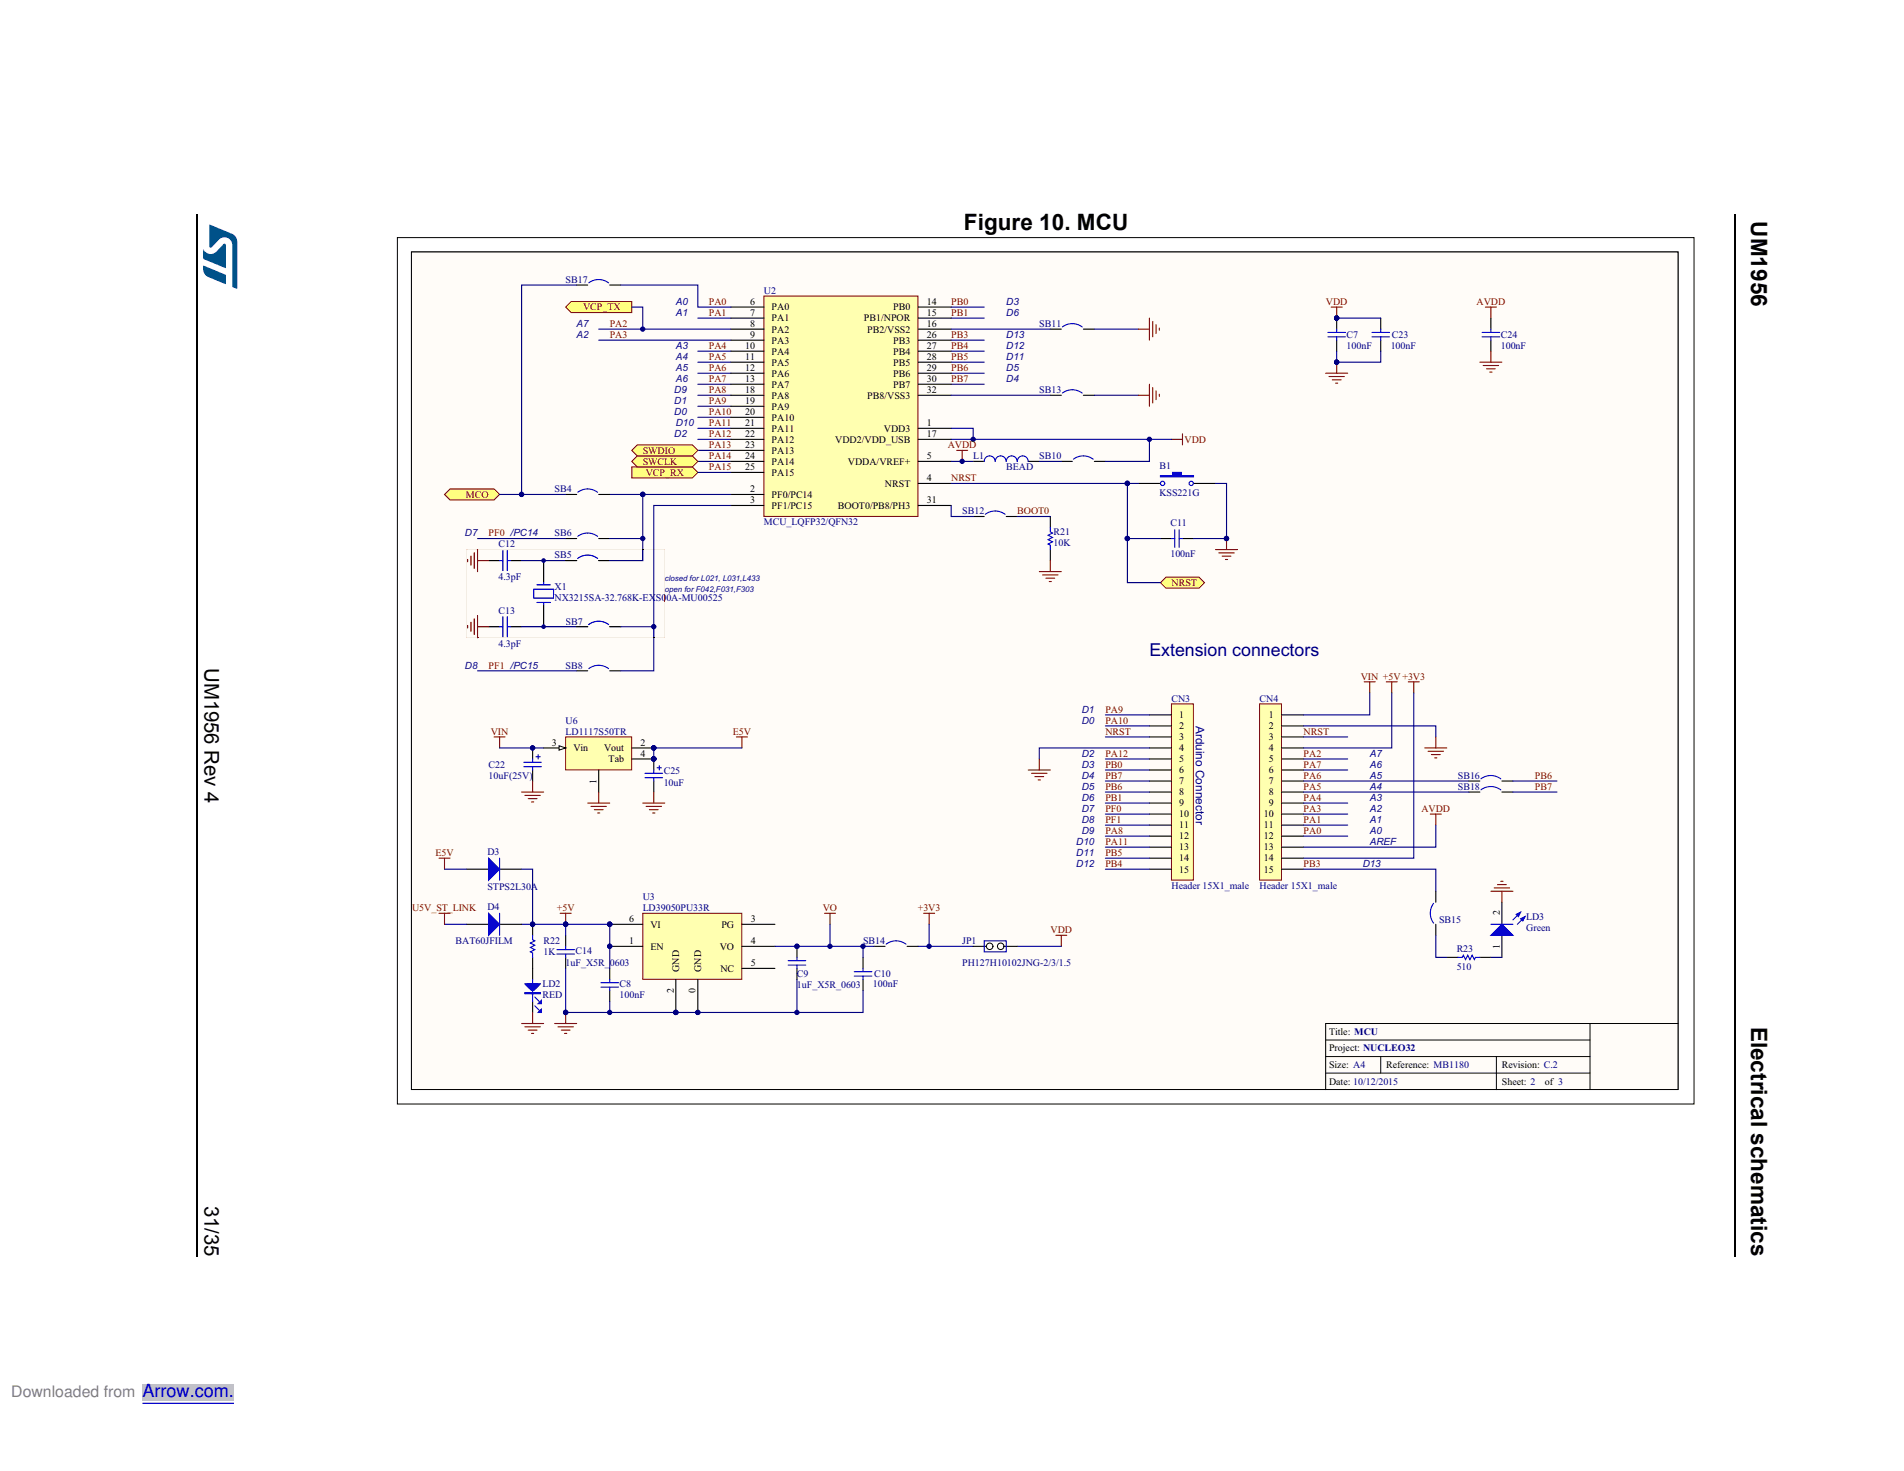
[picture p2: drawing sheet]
<svg xmlns="http://www.w3.org/2000/svg" width="279mm" height="216mm" viewBox="0 0 279 216" stroke-linecap="round" stroke-linejoin="round" font-family="sans-serif">
<path d="M28.8 31.5l.1 .1zM254.6 31.5l.1 .1z" fill="#000"/>
<path d="M28.9 31.6v152.9M254.6 31.6v152.9" fill="none" stroke="#000" stroke-width=".16"/>
<path d="M29.8 33h5v9.4h-5z" fill="#fff"/>
<g fill="#005189">
<path d="M30.7 33l3.4 1.3a1.27 1.27 0 0 1 .7 1.2v6.8l-.1 .1-.6-.3v-6.1a1.15 1.15 0 0 0-.8-1.1 1.15 1.15 0 0 0-1.3 .4l-.9 1h-.3z"/>
<path d="M29.8 39l3.3 1.4 .1 1.2-.1 .1-2.5-1a1.43 1.43 0 0 1-.8-1.7z"/>
<path d="M29.8 36.6a1.35 1.35 0 0 0 1.7 .5l1.3-1.3h.1h.2v3.5l-3.2-1.3-.1-.1z"/>
</g>
<path d="M59.3 35.8h188.3v125.3h-188.3z" fill="#fff"/>
<path d="M60.4 37h185.8v122.9h-185.8z" fill="#fffcf8"/>
<path d="M60.4 37h185.8v122.9h-185.8z" fill="none" stroke="#000" stroke-width=".15"/>
<path d="M60.4 37h185.8v122.9h-185.8z" fill="#fffcf8"/>
<path d="M60.4 37h185.8v122.9h-185.8zM194.5 152.6h38.8M194.5 155.1h38.8M194.5 157.5h38.8M202.6 155.1v2.4M219.6 155.1v4.8M233.3 150.2v9.7M246.3 150.2h-51.8v9.7" fill="none" stroke="#000" stroke-width=".15"/>
<path d="M202.6 46.7v1.6M202.6 49.9v1.6" fill="none" stroke="#000" stroke-width=".16"/>
<path d="M201.3 49.4h2.6M201.3 48.8h2.6M202.6 48.3v.5M202.6 49.4v.5" fill="none" stroke="#00f" stroke-width=".16"/>
<path d="M194.5 54.8h3.3M195 55.3h2.3M195.5 55.7h1.3M196 56.2h.3M196.1 53.2v1.6" fill="none" stroke="#800000" stroke-width=".16"/>
<circle cx="196.1" cy="53.2" r=".32" fill="#000080" stroke="#000080" stroke-width=".15"/>
<path d="M71.6 91.9h1.7l.1 .1-.1 .1h-1.6zM74.9 91.9h1.6l.1 .1-.1 .1h-1.6z" fill="#000"/>
<g fill="#00f">
<path d="M73.3 91.9h.5l.1 .1-.6 .1z"/>
<path d="M74.4 91.9h.5l.1 .1-.6 .1z"/>
<path d="M73.7 90.5h.2v2.9l-.1 .1-.1-.1z"/>
<path d="M74.4 90.5h.1v2.9l-.1 .1v-.1z"/>
</g>
<path d="M71.6 82.2h1.7l.1 .1-.1 .1h-1.6zM74.9 82.2h1.6l.1 .1-.1 .1h-1.6z" fill="#000"/>
<g fill="#00f">
<path d="M73.3 82.2h.5l.1 .1-.6 .1z"/>
<path d="M74.4 82.2h.5l.1 .1-.6 .1z"/>
<path d="M73.7 80.8h.2v2.9l-.1 .1-.1-.1z"/>
<path d="M74.4 80.8h.1v2.9l-.1 .1v-.1z"/>
</g>
<g fill="#800000">
<path d="M70 90.3l.2 .1v3.2l-.1 .1-.1-.1z"/>
<path d="M69.5 90.8l.2 .1v2.2l-.1 .1-.1-.1z"/>
<path d="M69.1 91.3h.1v1.3l-.1 .1-.1-.1z"/>
<path d="M68.6 91.8h.1l-.1 .4z"/>
<path d="M70 91.9h1.7l.1 .1-.1 .1h-1.6z"/>
<path d="M70 80.6l.2 .1v3.2l-.1 .1-.1-.1z"/>
<path d="M69.5 81.1h.2v2.3l-.1 .1-.1-.1z"/>
<path d="M69.1 81.6h.1v1.3l-.1 .1-.1-.1z"/>
<path d="M68.6 82.1h.1l-.1 .4z"/>
<path d="M70 82.2h1.7l.1 .1-.1 .1h-1.6z"/>
</g>
<path d="M76.5 91.9h8.1l.1 .1-.1 .1h-8.1z" fill="#000080"/>
<path d="M196.1 46.7v1.6M196.1 49.9v1.6M154.1 75.8v1.6M170.3 79h1.6M173.5 79h1.6M154.1 80.7v1.6" fill="none" stroke="#000" stroke-width=".16"/>
<g fill="#000080" stroke="#000080" stroke-width=".15">
<circle cx="196.1" cy="46.7" r=".32"/>
<circle cx="180" cy="79" r=".32"/>
</g>
<path d="M194.9 49.4h2.5M194.9 48.8h2.5M196.1 48.3v.5M196.1 49.4v.5M154.1 77.4v.7l.3 .1-.6 .4 .6 .3-.6 .3 .6 .3-.6 .4 .3 .1v.7M171.9 79h.5M172.4 77.7v2.6M173 77.7v2.6M173 79h.5" fill="none" stroke="#00f" stroke-width=".16"/>
<g fill="none" stroke="#000080" stroke-width=".16">
<path d="M87.9 49.9h19.4M102.4 46.7h4.9M102.4 51.5h4.9M102.4 54.8h4.9M102.4 56.4h4.9M102.4 58h4.9M102.4 59.6h4.9M139.6 46.7h4.8M139.6 51.5h4.8M139.6 54.8h4.8M139.6 56.4h4.8M139.6 45.1h4.8"/>
<path d="M139.6 49.9h4.8M139.6 53.2h4.8M196.1 46.7h6.5M102.4 61.2h4.9M102.4 62.9h4.9M102.4 64.5h4.9M102.4 66.1h4.9M102.4 67.7h4.9"/>
</g>
<path d="M180 79v1.7M152.5 83.9h3.2M153 84.4h2.3M153.5 84.9h1.3M154 85.4h.3M154.1 82.3v1.6M178.4 80.7h3.2M178.9 81.1h2.2M179.3 81.6h1.3M179.8 82.1h.3" fill="none" stroke="#800000" stroke-width=".16"/>
<path d="M66 71.8h6.5l.8 .8-.8 .8h-6.5l-.8-.8z" fill-rule="evenodd" fill="#ffff80"/>
<path d="M66 71.8h6.5l.8 .8-.8 .8h-6.5l-.8-.8z" fill="none" stroke="#800000" stroke-width=".15"/>
<path d="M76.5 82.2h6.5l.1 .1-.1 .1h-6.5z" fill="#000080"/>
<path d="M92.7 68.5h8.9l.8 .8-.8 .8h-8.9z" fill-rule="evenodd" fill="#ffff80"/>
<path d="M92.7 68.5h8.9l.8 .8-.8 .8h-8.9z" fill="none" stroke="#800000" stroke-width=".15"/>
<path d="M83.8 44.3h8.9v1.6h-8.9l-.8-.8z" fill-rule="evenodd" fill="#ffff80"/>
<path d="M83.8 44.3h8.9v1.6h-8.9l-.8-.8z" fill="none" stroke="#800000" stroke-width=".15"/>
<path d="M195.3 45.1h1.7M196.1 45.1v1.6" fill="none" stroke="#800000" stroke-width=".16"/>
<circle cx="196.1" cy="46.7" r=".32" fill="#000080" stroke="#000080" stroke-width=".15"/>
<path d="M142.8 67.7h1.6M150.9 67.7h1.6" fill="none" stroke="#000" stroke-width=".16"/>
<path d="M144.4 67.7a.8 .8 0 0 1 .8-.8 .8 .8 0 0 1 .8 .8M146 67.7a.8 .8 0 0 1 .8-.8 .8 .8 0 0 1 .8 .8 .81 .81 0 0 1 .9-.8 .81 .81 0 0 1 .8 .8 .81 .81 0 0 1 .8-.8 .81 .81 0 0 1 .8 .8" fill="none" stroke="#00f" stroke-width=".16"/>
<path d="M102.4 53.2h4.9" fill="none" stroke="#000080" stroke-width=".16"/>
<path d="M92.7 67.7l.8-.8h8.1l.8 .8-.8 .8h-8.1z" fill-rule="evenodd" fill="#ffff80"/>
<path d="M92.7 67.7l.8-.8h8.1l.8 .8-.8 .8h-8.1z" fill="none" stroke="#800000" stroke-width=".15"/>
<path d="M92.7 66.1l.8-.8h8.1l.8 .8-.8 .8h-8.1z" fill-rule="evenodd" fill="#ffff80"/>
<path d="M92.7 66.1l.8-.8h8.1l.8 .8-.8 .8h-8.1z" fill="none" stroke="#800000" stroke-width=".15"/>
<path d="M217.2 53.2h3.2M217.6 53.6h2.3M218 45.1h1.6M218.1 54.1h1.3M218.6 54.6h.3M218.8 45.1v1.6M218.8 51.5v1.7M171.9 64.5h1.6M173.5 63.7v1.6" fill="none" stroke="#800000" stroke-width=".16"/>
<path d="M218.8 46.7v1.6M218.8 49.9v1.6" fill="none" stroke="#000" stroke-width=".16"/>
<path d="M217.5 49.4h2.6M217.5 48.8h2.6M218.8 48.3v.5M218.8 49.4v.5" fill="none" stroke="#00f" stroke-width=".16"/>
<path d="M83 82.2h1.6l.1 .1-.1 .1h-1.6zM87.8 82.2h1.7l.1 .1-.1 .1h-1.6z" fill="#000"/>
<g fill="#00f">
<path d="M84.7 81.9a1.7 1.7 0 0 1 1.6-.4l-.1 .1a2.57 2.57 0 0 0-1.4 .4z"/>
<path d="M86.2 81.4a1.7 1.7 0 0 1 1.6 .6h-.2a2.57 2.57 0 0 0-1.4-.5z"/>
</g>
<path d="M84.6 91.9h1.6l.1 .1-.1 .1h-1.6zM89.4 91.9h1.7l.1 .1-.1 .1h-1.6z" fill="#000"/>
<g fill="#00f">
<path d="M86.4 91.6a1.72 1.72 0 0 1 1.5-.4l-.1 .1a2.57 2.57 0 0 0-1.4 .4z"/>
<path d="M87.8 91.1h.1a1.69 1.69 0 0 1 1.5 .6h-.1a2.57 2.57 0 0 0-1.5-.5z"/>
</g>
<path d="M154.1 58h1.6M154.1 48.3h1.6M159 58h1.6M159 48.3h1.6M83 79h1.6M87.9 79h1.6M155.7 67.7h1.7M160.6 67.7h1.6M84.6 98.5h1.6M89.5 98.5h1.6" fill="none" stroke="#000" stroke-width=".16"/>
<path d="M155.9 57.7a2.42 2.42 0 0 1 2.9 0M155.9 48a2.41 2.41 0 0 1 2.9 0M84.8 78.7a2.42 2.42 0 0 1 2.9 0M157.5 67.4a2.42 2.42 0 0 1 2.9 0M86.4 98.1a2.41 2.41 0 0 1 2.9 0" fill="none" stroke="#00f" stroke-width=".16"/>
<path d="M112.1 43.5h22.6v32.3h-22.6z" fill="#ffffb0"/>
<path d="M112.1 43.5h22.6v32.3h-22.6z" fill="none" stroke="#800000" stroke-width=".15"/>
<g fill="none" stroke="#000" stroke-width=".16">
<path d="M107.3 45.1h4.8M107.3 46.7h4.8M107.3 48.3h4.8M107.3 49.9h4.8M107.3 51.5h4.8M107.3 53.2h4.8M107.3 54.8h4.8M107.3 56.4h4.8M107.3 58h4.8M107.3 59.6h4.8M134.7 45.1h4.9M134.7 46.7h4.9"/>
<path d="M134.7 48.3h4.9M134.7 49.9h4.9M134.7 51.5h4.9M134.7 53.2h4.9M134.7 54.8h4.9M134.7 56.4h4.9M134.7 58h4.9M107.3 72.6h4.8M107.3 74.2h4.8M107.3 61.2h4.8M107.3 62.9h4.8M107.3 64.5h4.8"/>
<path d="M107.3 66.1h4.8M107.3 67.7h4.8M107.3 69.3h4.8M134.7 74.2h4.9M134.7 62.9h4.9M134.7 64.5h4.9M134.7 67.7h4.9M134.7 71h4.9"/>
</g>
<path d="M139.6 48.3h14.5M160.6 48.3h6.5M160.6 58h6.5M70.1 79h12.9M89.5 79h4.8" fill="none" stroke="#000080" stroke-width=".16"/>
<path d="M167.1 48.3h1.6M167.1 58h1.6M168.7 46.7v3.2M168.7 56.4v3.2M169.2 47.2v2.2M169.2 56.9v2.2M169.6 47.7v1.3M169.6 57.4v1.3M170.1 48.1v.4M170.1 57.9v.3" fill="none" stroke="#800000" stroke-width=".16"/>
<circle cx="94.3" cy="79" r=".32" fill="#000080" stroke="#000080" stroke-width=".15"/>
<g fill="#000080">
<path d="M95.9 91.9l.1 .1v6.5h-5l.1-.1h4.8z"/>
<circle cx="95.9" cy="92" r=".32"/>
<circle cx="96" cy="92" r=".3"/>
</g>
<path d="M139.6 62.9h3.2v1.6M139.6 74.2v1.6h3.2M139.6 64.5h32.3M139.6 67.7h3.2M149.3 75.8h4.8M152.5 67.7h3.2M168.7 64.5v3.2h-6.5M70.1 98.5h14.5" fill="none" stroke="#000080" stroke-width=".16"/>
<g fill="#000080" stroke="#000080" stroke-width=".15">
<circle cx="142.8" cy="64.5" r=".32"/>
<circle cx="168.7" cy="64.5" r=".32"/>
<circle cx="141.2" cy="67.7" r=".32"/>
</g>
<path d="M142.8 75.8h1.6M147.7 75.8h1.6" fill="none" stroke="#000" stroke-width=".16"/>
<path d="M144.6 75.5a2.42 2.42 0 0 1 2.9 0" fill="none" stroke="#00f" stroke-width=".16"/>
<g fill="none" stroke="#800000" stroke-width=".16">
<path d="M140.4 66.1h1.6M141.2 66.1v1.6M200.2 100.1h1.6M201 100.1v1.6M203.4 100.1h1.6M204.2 100.1v1.6M206.7 100.1h1.6M207.5 100.1v1.6M209.1 109.8h3.2M209.6 110.3h2.2M210 110.8h1.3M210.5 111.2h.4"/>
<path d="M210.7 108.2v1.6"/>
</g>
<path d="M171.9 103.3h3.2v25.9h-3.2z" fill="#ffffb0"/>
<path d="M171.9 103.3h3.2v25.9h-3.2z" fill="none" stroke="#800000" stroke-width=".15"/>
<g fill="none" stroke="#000" stroke-width=".16">
<path d="M168.7 104.9h3.2M168.7 106.5h3.2M168.7 108.2h3.2M168.7 109.8h3.2M168.7 111.4h3.2M168.7 113h3.2M168.7 114.6h3.2M168.7 116.2h3.2M168.7 117.9h3.2M168.7 119.5h3.2M168.7 121.1h3.2M168.7 122.7h3.2"/>
<path d="M168.7 124.3h3.2M168.7 126h3.2M168.7 127.6h3.2"/>
</g>
<path d="M184.8 103.3h3.3v25.9h-3.3z" fill="#ffffb0"/>
<path d="M184.8 103.3h3.3v25.9h-3.3z" fill="none" stroke="#800000" stroke-width=".15"/>
<g fill="none" stroke="#000" stroke-width=".16">
<path d="M188.1 104.9h3.2M188.1 106.5h3.2M188.1 108.2h3.2M188.1 109.8h3.2M188.1 111.4h3.2M188.1 113h3.2M188.1 114.6h3.2M188.1 116.2h3.2M188.1 117.9h3.2M188.1 119.5h3.2M188.1 121.1h3.2M188.1 122.7h3.2"/>
<path d="M188.1 124.3h3.2M188.1 126h3.2M188.1 127.6h3.2M220.4 132.4v3.3M220.4 137.3v3.2"/>
</g>
<g fill="none" stroke="#000080" stroke-width=".16">
<path d="M162.2 104.9h6.5M162.2 106.5h6.5M162.2 108.2h6.5M162.2 111.4h6.5M162.2 113h6.5M162.2 114.6h6.5M162.2 116.2h6.5M162.2 117.9h6.5M162.2 119.5h6.5M168.7 109.8h-16.2v1.6M191.3 106.5h19.4v1.7M191.3 108.2h6.5"/>
<path d="M191.3 111.4h6.5M191.3 113h6.5M191.3 119.5h6.5M201 101.7v3.2h-9.7M204.2 101.7v8.1h-12.9M207.5 101.7v24.3h-16.2M162.2 121.1h6.5M162.2 122.7h6.5M162.2 124.3h6.5M162.2 126h6.5M162.2 127.6h6.5M191.3 121.1h6.5"/>
<path d="M191.3 122.7h6.5M210.7 121.1v3.2h-19.4"/>
</g>
<path d="M150.9 113h3.2M151.4 113.5h2.2M151.9 114h1.3M152.3 114.5h.4M152.5 111.4v1.6M209.9 119.5h1.6M210.7 119.5v1.6" fill="none" stroke="#800000" stroke-width=".16"/>
<path d="M220.4 135.7l1.6 1.6h-3.2z" fill="#00f"/>
<path d="M220.4 135.7l1.6 1.6h-3.2zM223.1 133.9l-1.1 1.1M223.8 134.5l-1.1 1.2" fill="none" stroke="#00f" stroke-width=".16"/>
<path d="M222.5 134.2l.6-.3-.3 .6z" fill="#00f"/>
<path d="M222.5 134.2l.6-.3-.3 .6z" fill="none" stroke="#00f" stroke-width=".16"/>
<path d="M223.1 134.9l.7-.4-.3 .7z" fill="#00f"/>
<path d="M76.9 111.9h2.6M76.9 112.5h2.6M78.2 111.4v.5M78.2 112.5v.5M78.6 111.1h.7M79 110.7v.7M210.4 132.6a2.42 2.42 0 0 0 0 2.9M218.8 135.7h3.2M223.1 134.9l.7-.4-.3 .7zM213.9 140.5h.7l.1-.3 .4 .6 .3-.6 .3 .6 .3-.6 .4 .6 .1-.3h.7" fill="none" stroke="#00f" stroke-width=".16"/>
<path d="M78.2 109.8v1.6M78.2 113v1.6M95.9 111.4v1.6M210.7 130.8v1.6M210.7 135.7v1.6M212.3 140.5h1.6M217.2 140.5h1.6" fill="none" stroke="#000" stroke-width=".16"/>
<path d="M72.5 108.2h1.6M73.3 108.2v1.6M86.2 117.9h3.3M86.7 118.4h2.3M87.2 118.8h1.3M87.7 119.3h.3M87.9 116.2v1.7" fill="none" stroke="#800000" stroke-width=".16"/>
<path d="M73.3 109.8h6.5" fill="none" stroke="#000080" stroke-width=".16"/>
<circle cx="78.2" cy="109.8" r=".32" fill="#000080" stroke="#000080" stroke-width=".15"/>
<circle cx="95.9" cy="111.4" r=".32" fill="#000080"/>
<circle cx="95.9" cy="111.4" r=".32" fill="none" stroke="#000080" stroke-width=".15"/>
<path d="M95.9 114.6v1.6" fill="none" stroke="#000" stroke-width=".16"/>
<path d="M94.6 113.5h2.6M94.6 114.1h2.6M95.9 113v.5M95.9 114.1v.5M96.4 112.7h.7M96.7 112.4v.6" fill="none" stroke="#00f" stroke-width=".16"/>
<circle cx="95.9" cy="111.4" r=".32" fill="#000080"/>
<circle cx="95.9" cy="111.4" r=".32" fill="none" stroke="#000080" stroke-width=".15"/>
<path d="M76.5 116.2h3.3M77 116.7h2.3M77.5 117.2h1.3M78 117.7h.3M78.2 114.6v1.6M94.3 117.9h3.3M94.8 118.4h2.3M95.3 118.8h1.3M95.8 119.3h.3M95.9 116.2v1.7M108.1 108.2h1.6M108.9 108.2v1.6" fill="none" stroke="#800000" stroke-width=".16"/>
<path d="M68.5 127.6h3.2M73.3 127.6h3.2" fill="none" stroke="#000" stroke-width=".16"/>
<path d="M71.7 126l1.6 1.6-1.6 1.6z" fill="#00f"/>
<g fill="none" stroke="#00f" stroke-width=".16">
<path d="M71.7 126l1.6 1.6-1.6 1.6zM73.3 126v3.2M78.5 146.3l.6 .7M78.5 147.6l.6 .7M88.2 144.2h2.6M88.2 144.9h2.6M89.5 143.7v.5M89.5 144.9v.5M115.7 141.6h2.5M115.7 141h2.5M117 140.5v.5M117 141.6v.5"/>
<path d="M125.4 142.6h2.5M125.4 143.3h2.5M126.6 142.1v.5M126.6 143.3v.4"/>
</g>
<path d="M82.2 134h1.6M83 134v1.7M135.5 134h1.7M136.3 134v1.7M154.9 137.3h1.6M155.7 137.3v1.6M81.4 150.2h3.2M81.9 150.7h2.2M82.4 151.2h1.3M82.8 151.7h.4M83 148.6v1.6" fill="none" stroke="#800000" stroke-width=".16"/>
<g fill="#000080" stroke="#000080" stroke-width=".15">
<circle cx="83" cy="148.6" r=".32"/>
<circle cx="116.9" cy="138.9" r=".32"/>
<circle cx="116.9" cy="148.6" r=".32"/>
<circle cx="83" cy="135.7" r=".32"/>
</g>
<path d="M117 138.9v1.6M89.5 142.1v1.6M89.5 145.4v1.6M117 142.1v1.6M126.6 140.5v1.6M126.6 143.7v1.7" fill="none" stroke="#000" stroke-width=".16"/>
<path d="M149.3 138.9h6.4M117 143.7v4.9" fill="none" stroke="#000080" stroke-width=".16"/>
<path d="M79.5 146.8v.5h-.5z" fill="#00f"/>
<path d="M79.5 146.8v.5h-.5z" fill="none" stroke="#00f" stroke-width=".16"/>
<path d="M79.5 148.1v.5h-.5z" fill="#00f"/>
<g fill="none" stroke="#00f" stroke-width=".16">
<path d="M78.2 137.3v.6l.3 .2-.7 .3 .7 .3-.7 .4 .7 .3-.7 .3 .4 .2v.6M81.7 139.4h2.6M83 138.9v.5M77 145.7h2.3v.2h-2.3zM77.2 144.6h1.9M77.4 144.4v.3h1.6M77.5 144.4v.5h1.3v-.5M77.7 144.4v.6h.9v-.6M77.8 144.4v.8h.7v-.8M78 144.4v1M78 145.7v.2M78 145.4l-1-1h2.3l-1 1"/>
<path d="M78 145.4h.3M78.2 143.7v3.3M78.3 144.4v1M78.3 145.7v.2M79 144.4v.3M79.5 148.1v.5h-.5zM81.7 140h2.6M83 140v.5"/>
</g>
<path d="M68.5 135.7h3.2M73.3 135.7h3.2M78.2 135.7v1.6M83 137.3v1.6M78.2 140.5v3.2M78.2 147v1.6M83 140.5v1.6" fill="none" stroke="#000" stroke-width=".16"/>
<path d="M64.4 126h1.6M65.2 126v1.6M218.8 130.8h3.2M219.3 130.3h2.2M219.7 129.8h1.3M220.2 129.4h.4M220.4 130.8v1.6M76.5 150.2h3.3M77 150.7h2.3M77.5 151.2h1.3M78 151.7h.3M78.2 148.6v1.6" fill="none" stroke="#800000" stroke-width=".16"/>
<g fill="#000080" stroke="#000080" stroke-width=".15">
<circle cx="78.2" cy="135.7" r=".32"/>
<circle cx="89.5" cy="148.6" r=".32"/>
<circle cx="83" cy="135.7" r=".32"/>
</g>
<path d="M76.5 135.7h6.5M191.3 127.6h19.4v3.2M89.5 147v1.6M218.8 140.5h1.6" fill="none" stroke="#000080" stroke-width=".16"/>
<path d="M71.7 134l1.6 1.7-1.6 1.6z" fill="#00f"/>
<path d="M71.7 134l1.6 1.7-1.6 1.6zM73.3 134v3.3" fill="none" stroke="#00f" stroke-width=".16"/>
<path d="M65.2 135.7h3.3" fill="none" stroke="#000080" stroke-width=".16"/>
<path d="M64.4 134h1.6M65.2 134v1.7" fill="none" stroke="#800000" stroke-width=".16"/>
<path d="M171.1 84.7h4.8l.9 .8-.9 .8h-4.8l-.8-.8z" fill-rule="evenodd" fill="#ffff80"/>
<path d="M171.1 84.7h4.8l.9 .8-.9 .8h-4.8l-.8-.8z" fill="none" stroke="#800000" stroke-width=".15"/>
<path d="M165.4 79v6.5h4.9M210.7 137.3v3.2h1.6" fill="none" stroke="#000080" stroke-width=".16"/>
<circle cx="165.4" cy="79" r=".32" fill="#000080" stroke="#000080" stroke-width=".15"/>
<path d="M167.1 71h3.2M175.1 71h3.3" fill="none" stroke="#000" stroke-width=".16"/>
<path d="M170.3 69.8h1.8v-.5h1.3v.5h1.7v.2h-4.8z" fill-rule="evenodd" fill="#00f"/>
<g fill="none" stroke="#00f" stroke-width=".16">
<path d="M170.3 69.8h1.8v-.5h1.3v.5h1.7v.2h-4.8z"/>
<circle cx="170.6" cy="70.9" r=".32"/>
<circle cx="174.8" cy="70.9" r=".32"/>
</g>
<path d="M102.4 69.3h4.9M165.4 71h1.7M65.2 127.6h3.3M76.5 127.6h1.7v8.1" fill="none" stroke="#000080" stroke-width=".16"/>
<g fill="#000080" stroke="#000080" stroke-width=".15">
<circle cx="165.4" cy="70.9" r=".32"/>
<circle cx="78.2" cy="135.7" r=".32"/>
</g>
<path d="M79.7 82.2l.2 .1v3.2l-.1 .1-.1-.1z" fill="#000"/>
<g fill="#000080">
<circle cx="79.8" cy="82.3" r=".32"/>
<circle cx="79.8" cy="82.2" r=".3"/>
</g>
<path d="M79.7 88.7h.2v3.3l-.1 .1-.1-.1z" fill="#000"/>
<g fill="#000080">
<circle cx="79.8" cy="92" r=".32"/>
<circle cx="79.8" cy="92" r=".3"/>
</g>
<g fill="#00f">
<path d="M78.7 88.4l2-.1 .1 .1-.1 .1h-1.9z"/>
<path d="M78.3 87.7h2.9l.1 .1-.1 .1h-2.9z"/>
<path d="M78.3 86.4h2.9l.1 .1-.1 .1h-2.9z"/>
<path d="M78.7 85.8h2h.1l-.1 .1h-1.9z"/>
<path d="M78.3 86.4l.1 .1v1.3l-.1 .1-.1-.1z"/>
<path d="M79.7 88.4h.2l-.1 .4z"/>
<path d="M79.7 85.5h.2l-.1 .4z"/>
<path d="M81.2 86.4l.1 .1v1.3l-.1 .1-.1-.1z"/>
</g>
<g fill="#000080">
<circle cx="79.8" cy="82.3" r=".32"/>
<circle cx="79.8" cy="82.2" r=".3"/>
<circle cx="79.8" cy="92" r=".32"/>
<circle cx="79.8" cy="92" r=".3"/>
</g>
<path d="M92.7 45.1h1.6v3.2" fill="none" stroke="#000080" stroke-width=".16"/>
<circle cx="94.3" cy="48.3" r=".32" fill="#000080" stroke="#000080" stroke-width=".15"/>
<path d="M94.3 72.5l.1 .1v9.8l-5-.1 .1-.1h4.7z" fill="#000080"/>
<circle cx="94.3" cy="72.6" r=".32" fill="#000080" stroke="#000080" stroke-width=".15"/>
<path d="M139.6 58h14.5M89.5 72.6h17.8" fill="none" stroke="#000080" stroke-width=".16"/>
<path d="M68.5 80.7h1.5v3.2l.1 .1 .1-.1v-1.5h3.5v1.3l.1 .1 .1-.1v-2.9h-.2v1.4h-3.5v-1.5h24v1.5h-6.3l-.1 .1 .1 .1h6.5v-1.7h3.1v6.6h-16.1v1h16.1v5.3h-1.5v-1.3a.32 .32 0 0 0 .2-.5 .32 .32 0 0 0-.5 0 .32 .32 0 0 0 .2 .5v1.3h-25.7v-1.5h3.5v1.3l.2 .1v-3l-.1-.1-.1 .1v1.4h-3.5v-1.5l-.1-.1-.1 .1v3.2h-1.5zM74.4 90.5v2.9v.1l.1-.1v-1.3h5a.32 .32 0 0 0 .3 .2 .32 .32 0 0 0 .3-.2h6.1l.1-.1-.1-.1h-6.1l-.2-.2v-3.2h.8l.1-.1-.1-.1h-1.9l-.1 .1 1 .1v3.2l-.2 .2h-5v-1.4zM69.5 90.8v2.3l.1 .1 .1-.1v-2.2zM69.1 91.3l-.1 1.3 .1 .1 .1-.1v-1.3zM68.6 91.8v.4l.1-.4zM89.4 91.9l.1 .2h1.6l.1-.1-.1-.1zM86.4 91.6v.1a2.48 2.48 0 0 1 2.9 0h.1a2.28 2.28 0 0 0-3-.1zM83.1 90.7v1h2.4v-1zM73.2 89.1v1h2.3v-1zM78.3 86.4v1.4h3v-1.4zM81.4 85.7v1h1.6v-1zM74.4 80.8v2.9v.1l.1-.1v-1.3h5l.2 .2v3.2h-.9h-.1l.1 .1h1.9l.1-.1h-.9v-3.2l.2-.2h4.5l.1-.1-.1-.1h-4.5a.32 .32 0 0 0-.3-.3 .32 .32 0 0 0-.3 .3h-5v-1.4zM73.2 84.2v1.3h3.3v-1.3zM69.5 81.1v2.3l.1 .1 .1-.1v-2.3zM69.1 81.6l-.1 1.3 .1 .1 .1-.1v-1.3zM68.6 82.1v.4l.1-.4zM84.7 81.9l.1 .1a2.49 2.49 0 0 1 2.9 0h.1a2.22 2.22 0 0 0-2.4-.5zM81.5 81v1h2.3v-1zM78.4 86.6h2.7v1.1h-2.7z" fill="#fffcf8"/>
<path d="M71.7 91.9h1.6l-.1 .1 .1 .1h-1.6l.1-.1zM74.9 91.9h1.6v.1v.1h-1.6l.1-.1z" fill="#000"/>
<g fill="#00f">
<path d="M73.3 91.9h.4v.2h-.4z"/>
<path d="M74.5 91.9l.5 .1-.5 .1z"/>
<path d="M73.7 90.5h.2v2.9l-.1 .1-.1-.1z"/>
<path d="M74.4 90.5h.1v2.9l-.1 .1v-.1z"/>
</g>
<path d="M73.2 89.1h2.3v1h-2.3z" fill="#fffcf8"/>
<path d="M71.7 82.2h1.6l-.1 .1 .1 .1h-1.6l.1-.1zM74.9 82.2h1.6v.1v.1h-1.6l.1-.1z" fill="#000"/>
<g fill="#00f">
<path d="M73.3 82.2h.4v.2h-.4z"/>
<path d="M74.5 82.2l.5 .1-.5 .1z"/>
<path d="M73.7 80.8h.2v2.9l-.1 .1-.1-.1z"/>
<path d="M74.4 80.8h.1v2.9l-.1 .1v-.1z"/>
</g>
<path d="M73.2 84.2h3.3v1.3h-3.3z" fill="#fffcf8"/>
<g fill="#800000">
<path d="M70 90.3l.2 .1v1.5l-.2 .1 .2 .1v1.5h-.2z"/>
<path d="M69.5 90.8l.2 .1v2.2l-.1 .1-.1-.1z"/>
<path d="M69.1 91.3h.1v1.3l-.1 .1-.1-.1z"/>
<path d="M68.6 91.8h.1l-.1 .4z"/>
<path d="M70 91.9h1.7l.1 .1-.1 .1h-1.6z"/>
<path d="M70 80.7h.2v1.5l-.2 .1 .2 .1v1.5l-.1 .1-.1-.1z"/>
<path d="M69.5 81.1h.2v2.3l-.1 .1-.1-.1z"/>
<path d="M69.1 81.6h.1v1.3l-.1 .1-.1-.1z"/>
<path d="M68.6 82.1h.1l-.1 .4z"/>
<path d="M70 82.2h1.7l.1 .1-.1 .1h-1.6z"/>
</g>
<g fill="#000080">
<path d="M80.1 91.9h4.5l-.1 .1 .1 .1h-4.5zM76.5 91.9h3v.2h-3z"/>
<path d="M80.1 82.2h2.9l-.1 .1 .1 .1h-2.9zM76.5 82.2h3v.2h-3z"/>
</g>
<path d="M83 82.2h1.6l.1 .1-.1 .1h-1.6zM87.8 82.2h1.7l-.1 .1 .1 .1h-1.6z" fill="#000"/>
<g fill="#00f">
<path d="M84.7 81.9a2.5 2.5 0 0 1 1.5-.5v.1v.1a2.63 2.63 0 0 0-1.4 .4z"/>
<path d="M86.2 81.4a1.88 1.88 0 0 1 1.6 .6h-.2a2.57 2.57 0 0 0-1.4-.5z"/>
</g>
<path d="M81.5 81h2.3v1h-2.3z" fill="#fffcf8"/>
<path d="M84.6 91.9h1.6l.1 .1-.1 .1h-1.6zM89.4 91.9h1.7l.1 .1-.1 .1h-1.6z" fill="#000"/>
<g fill="#00f">
<path d="M86.4 91.6a2.5 2.5 0 0 1 1.5-.5l-.1 .1v.1a2.64 2.64 0 0 0-1.4 .4z"/>
<path d="M87.8 91.1h.1a1.69 1.69 0 0 1 1.5 .6h-.1a2.56 2.56 0 0 0-1.5-.5z"/>
</g>
<path d="M83.1 90.7h2.4v1h-2.4z" fill="#fffcf8"/>
<g fill="#000080">
<path d="M95.9 92.3h.1v1.3h-.1z"/>
<path d="M95.6 92a.35 .35 0 0 1 .7 0 .35 .35 0 0 1-.7 0zM95.6 92a.31 .31 0 0 0 .6 0 .31 .31 0 0 0-.6 0z"/>
<circle cx="95.9" cy="92" r=".31"/>
</g>
<path d="M79.7 82.6h.2v2.9l-.1-.1-.1 .1zM79.7 88.7l.1 .1 .1-.1v3h-.2z" fill="#000"/>
<g fill="#00f">
<path d="M78.7 88.4l2-.1 .1 .1-.9 .1-.1-.2-.1 .2h-.9z"/>
<path d="M78.4 87.7h2.7l.1 .2h-2.9z"/>
<path d="M78.3 86.4h2.9l.1 .1-.1-.1-.1 .2h-2.7v-.2z"/>
<path d="M78.3 86.4l.1 .1v1.3l-.1 .1-.1-.1z"/>
<path d="M79.7 88.4h.2l-.1 .4z"/>
<path d="M79.7 85.5h.2l-.1 .4z"/>
<path d="M81.2 86.4l.1 .1v1.3l-.1 .1-.1-.1z"/>
<path d="M79.9 85.8h.9l-.1 .1h-.9zM78.7 85.8h1l.1 .1h-1z"/>
</g>
<g fill="#fffcf8">
<path d="M81.4 85.7h1.6v1h-1.6z"/>
<path d="M81.4 87.3h16.1v1h-16.1z"/>
</g>
<g fill="#000080">
<path d="M89.4 82.2h4.8v-1.5h.2v1.7h-4.9z"/>
<path d="M79.4 82.3a.35 .35 0 0 1 .7 0 .35 .35 0 0 1-.7 0zM79.5 82.3a.31 .31 0 0 0 .6 0 .31 .31 0 0 0-.6 0z"/>
<path d="M79.4 92a.35 .35 0 0 1 .7 0 .35 .35 0 0 1-.7 0zM79.5 92a.31 .31 0 0 0 .6 0 .31 .31 0 0 0-.6 0z"/>
<circle cx="79.8" cy="82.3" r=".31"/>
<circle cx="79.8" cy="92" r=".31"/>
</g>
<path d="M97.5 88.3v5.3h-1.5h1.5zM70.2 93.6h25.7zM68.5 80.7h1.5h-1.5v12.9h1.5h-1.5zM94.4 80.7h3.1v6.6v-6.6zM70.2 80.7h24z" fill="#f00"/>
<g fill="#800000">
<path d="M70 93.6h.2z"/>
<path d="M70 80.7h.2z"/>
</g>
<path d="M95.9 93.6h.1z" fill="#000"/>
<path d="M97.5 87.3v1z" fill="#f00"/>
<path d="M94.2 80.7h.2z" fill="#000"/>
<path d="M83 72.6h1.6M87.9 72.6h1.6M128.3 138.9h1.6M133.1 138.9h1.6" fill="none" stroke="#000" stroke-width=".16"/>
<path d="M84.8 72.2a2.41 2.41 0 0 1 2.9 .1M130 138.6a2.41 2.41 0 0 1 2.9 0" fill="none" stroke="#00f" stroke-width=".16"/>
<path d="M196.1 51.5v1.7h6.5v-1.7M139.6 71h25.8v8h4.9M178.4 71h1.6v8h-4.9M83 135.7v1.6M136.3 135.7v3.2M83 142.1v6.5" fill="none" stroke="#000080" stroke-width=".16"/>
<g fill="#000080" stroke="#000080" stroke-width=".15">
<circle cx="196.1" cy="53.2" r=".32"/>
<circle cx="165.4" cy="70.9" r=".32"/>
<circle cx="165.4" cy="79" r=".32"/>
<circle cx="83" cy="135.7" r=".32"/>
<circle cx="83" cy="148.6" r=".32"/>
<circle cx="180" cy="79" r=".32"/>
<circle cx="136.3" cy="138.9" r=".32"/>
</g>
<path d="M83 108.2h9.7v4.8h-9.7z" fill="#ffffb0"/>
<path d="M83 108.2h9.7v4.8h-9.7z" fill="none" stroke="#800000" stroke-width=".15"/>
<path d="M79.8 109.8h3.2" fill="none" stroke="#000" stroke-width=".16"/>
<path d="M82 109.5l1 .3-1 .3z" fill="#fffcf8"/>
<path d="M82 109.5l1 .3-1 .3z" fill="none" stroke="#000" stroke-width=".15"/>
<path d="M92.7 109.8h3.2" fill="none" stroke="#000" stroke-width=".16"/>
<circle cx="95.9" cy="109.8" r=".32" fill="#000080"/>
<circle cx="95.9" cy="109.8" r=".32" fill="none" stroke="#000080" stroke-width=".15"/>
<path d="M87.9 113v3.2M92.7 111.4h3.2" fill="none" stroke="#000" stroke-width=".16"/>
<circle cx="95.9" cy="111.4" r=".32" fill="#000080"/>
<circle cx="95.9" cy="111.4" r=".32" fill="none" stroke="#000080" stroke-width=".15"/>
<circle cx="95.9" cy="109.8" r=".32" fill="#000080"/>
<circle cx="95.9" cy="109.8" r=".32" fill="none" stroke="#000080" stroke-width=".15"/>
<circle cx="95.9" cy="111.4" r=".32" fill="#000080"/>
<circle cx="95.9" cy="111.4" r=".32" fill="none" stroke="#000080" stroke-width=".15"/>
<path d="M94.3 134h14.6v9.7h-14.6z" fill="#ffffb0"/>
<path d="M94.3 134h14.6v9.7h-14.6z" fill="none" stroke="#800000" stroke-width=".15"/>
<path d="M89.5 138.9h4.8M89.5 135.7h4.8M108.9 138.9h4.8M108.9 135.7h4.8M99.2 143.7v4.9M102.4 143.7v4.9M108.9 142.1h4.8" fill="none" stroke="#000" stroke-width=".16"/>
<g fill="#000080" stroke="#000080" stroke-width=".15">
<circle cx="89.5" cy="138.9" r=".31"/>
<circle cx="99.2" cy="148.6" r=".32"/>
<circle cx="102.4" cy="148.6" r=".32"/>
<circle cx="89.5" cy="135.7" r=".31"/>
<circle cx="83" cy="148.6" r=".32"/>
</g>
<path d="M95.9 109.8v1.6M113.7 138.9h14.6M126.6 145.4v3.2h-43.6" fill="none" stroke="#000080" stroke-width=".16"/>
<circle cx="95.9" cy="111.4" r=".32" fill="#000080"/>
<circle cx="95.9" cy="111.4" r=".32" fill="none" stroke="#000080" stroke-width=".15"/>
<circle cx="95.9" cy="109.8" r=".32" fill="#000080"/>
<circle cx="95.9" cy="109.8" r=".32" fill="none" stroke="#000080" stroke-width=".15"/>
<path d="M95.9 109.8h13" fill="none" stroke="#000080" stroke-width=".16"/>
<circle cx="95.9" cy="109.8" r=".32" fill="#000080"/>
<circle cx="95.9" cy="109.8" r=".32" fill="none" stroke="#000080" stroke-width=".15"/>
<path d="M91.1 41.8h11.3v3.3h4.9M107.3 74.2h-11.4v17.8h-4.8M83 135.7h6.5v6.4M121.8 135.7v3.2M126.6 138.9v1.6M134.7 138.9h8.1" fill="none" stroke="#000080" stroke-width=".16"/>
<g fill="#000080" stroke="#000080" stroke-width=".15">
<circle cx="89.5" cy="135.7" r=".31"/>
<circle cx="83" cy="135.7" r=".32"/>
<circle cx="126.6" cy="138.9" r=".32"/>
<circle cx="121.8" cy="138.9" r=".31"/>
</g>
<path d="M121 134h1.6M121.8 134v1.7" fill="none" stroke="#800000" stroke-width=".16"/>
<path d="M84.6 41.8h1.6M89.5 41.8h1.6" fill="none" stroke="#000" stroke-width=".16"/>
<path d="M86.4 41.5a2.41 2.41 0 0 1 2.9 0" fill="none" stroke="#00f" stroke-width=".16"/>
<circle cx="95.9" cy="92" r=".32" fill="#000080"/>
<circle cx="95.9" cy="92" r=".32" fill="none" stroke="#000080" stroke-width=".15"/>
<path d="M84.6 41.8h-8.1v30.8h6.5M87.9 48.3h19.4M73.3 72.6h3.2" fill="none" stroke="#000080" stroke-width=".16"/>
<circle cx="76.5" cy="72.6" r=".32" fill="#000080" stroke="#000080" stroke-width=".15"/>
<path d="M142.8 138.9h2.9" fill="none" stroke="#000" stroke-width=".16"/>
<circle cx="145.2" cy="138.9" r=".48" fill="#fffcf8" stroke="#000" stroke-width=".15"/>
<path d="M146.4 138.9h2.9" fill="none" stroke="#000" stroke-width=".16"/>
<circle cx="146.8" cy="138.9" r=".48" fill="#fffcf8" stroke="#000" stroke-width=".15"/>
<path d="M217.3 114.3a2.42 2.42 0 0 1 2.9 0M217.3 115.9a2.42 2.42 0 0 1 2.9 0M144.4 138.1h3.3v1.6h-3.3z" fill="none" stroke="#00f" stroke-width=".16"/>
<path d="M215.5 114.6h1.7M215.5 116.2h1.7M220.4 114.6h1.6M220.4 116.2h1.6" fill="none" stroke="#000" stroke-width=".16"/>
<path d="M191.3 114.6h24.2M191.3 116.2h24.2M191.3 117.9h6.5M222 114.6h6.5M222 116.2h6.5" fill="none" stroke="#000080" stroke-width=".16"/>
<path d="M58.3 34.9h190.3v127.1h-190.3z" fill="none" stroke="#000" stroke-width=".15"/>
<path d="M0 204.4h66.4" fill="none" stroke="#fff" stroke-width="2.3" stroke-linecap="butt"/>
<path d="M20.9 203.2h13.4v2.4h-13.4z" fill="#c0c0c0"/>
<path d="M20.9 206h13.4" fill="none" stroke="#00f" stroke-width=".18"/>
<g font-size="3.3">
<text x="141.5" y="33.8">Figure 10. MCU</text>
<text x="257" y="32.5" transform="rotate(90 257 32.5)">UM1956</text>
<text x="257" y="150.7" transform="rotate(90 257 150.7)">Electrical schematics</text>
</g>
<g font-size="3">
<text x="30" y="98" transform="rotate(90 30 98)">UM1956 Rev 4</text>
<text x="30" y="177" transform="rotate(90 30 177)">31/35</text>
</g>
<text font-size="2.7" fill="#00f" x="20.9" y="205.1">Arrow.com.</text>
<text font-size="2.6" fill="#000080" x="168.7" y="96.3">Extension connectors</text>
<text font-size="2.3" fill="#808080" x="1.7" y="205.1">Downloaded from</text>
<text font-size="1.7" fill="#000080" x="175.5" y="106.5" transform="rotate(90 175.5 106.5)">Arduino Connector</text>
<g font-size="1.5" fill="#000080">
<text x="83" y="41.5">SB17</text>
<text x="112.1" y="43.1">U2</text>
<text x="152.5" y="48">SB11</text>
<text x="197.6" y="49.6">C7</text>
<text x="197.6" y="51.2">100nF</text>
<text x="204.1" y="51.2">100nF</text>
<text x="204.2" y="49.6">C23</text>
<text x="220.2" y="49.6">C24</text>
<text x="220.2" y="51.2">100nF</text>
<text x="152.5" y="57.7">SB13</text>
<text x="142.8" y="67.4">L1</text>
<text x="147.7" y="69">BEAD</text>
<text x="152.5" y="67.4">SB10</text>
<text x="170.1" y="68.9">B1</text>
<text x="81.4" y="72.3">SB4</text>
<text x="112.1" y="77.1">MCU_LQFP32/QFN32</text>
<text x="141.2" y="75.5">SB12</text>
<text x="170.1" y="72.7">KSS221G</text>
<text x="171.7" y="77.3">C11</text>
<text x="73.2" y="80.4">C12</text>
<text x="81.4" y="82">SB5</text>
<text x="81.4" y="78.7">SB6</text>
<text x="154.6" y="78.6">R21</text>
<text x="154.6" y="80.2">10K</text>
<text x="171.7" y="81.8">100nF</text>
<text x="73.2" y="85.2">4.3pF</text>
<text x="81.4" y="86.7">X1</text>
<text x="81.4" y="88.3">NX3215SA-32.768K-EXS00A-MU00525</text>
<text x="81.4" y="88.3">NX3215SA-32.768K-EX</text>
<text x="96.2" y="88.3">S0</text>
<text x="73.2" y="90">C13</text>
<text x="73.2" y="94.9">4.3pF</text>
<text x="83" y="91.7">SB7</text>
<text x="83" y="98.1">SB8</text>
<text x="83" y="106.2">U6</text>
<text x="83" y="107.8">LD1117S50TR</text>
<text x="171.9" y="103">CN3</text>
<text x="184.8" y="103">CN4</text>
<text x="71.7" y="112.7">C22</text>
<text x="97.4" y="113.7">C25</text>
<text x="71.7" y="114.3">10uF(25V)</text>
<text x="97.4" y="115.3">10uF</text>
<text x="213.9" y="114.3">SB16</text>
<text x="213.9" y="115.9">SB18</text>
<text x="71.5" y="125.5">D3</text>
<text x="71.5" y="130.7">STPS2L30A</text>
<text x="171.9" y="130.5">Header 15X1_male</text>
<text x="184.8" y="130.5">Header 15X1_male</text>
<text x="71.5" y="133.6">D4</text>
<text x="94.3" y="132.1">U3</text>
<text x="94.3" y="133.7">LD39050PU33R</text>
<text x="211.2" y="135.5">SB15</text>
<text x="224" y="135">LD3</text>
<text x="224" y="136.6">Green</text>
<text x="66.8" y="138.6">BAT60JFILM</text>
<text x="79.8" y="138.6">R22</text>
<text x="79.8" y="140.2">1K</text>
<text x="83" y="141.8">1uF_X5R_0603</text>
<text x="84.5" y="140">C14</text>
<text x="116.9" y="143.4">C9</text>
<text x="126.6" y="138.6">SB14</text>
<text x="128.3" y="143.4">C10</text>
<text x="141.2" y="138.6">JP1</text>
<text x="141.2" y="141.8">PH127H10102JNG-2/3/1.5</text>
<text x="213.8" y="139.7">R23</text>
<text x="213.8" y="142.3">510</text>
<text x="79.6" y="144.9">LD2</text>
<text x="79.6" y="146.5">RED</text>
<text x="90.9" y="144.9">C8</text>
<text x="90.9" y="146.5">100nF</text>
<text x="116.9" y="145.1">1uF_X5R_0603</text>
<text x="128.1" y="144.9">100nF</text>
</g>
<g font-size="1.5" fill="#800000">
<text x="85.6" y="45.6">VCP_TX</text>
<text x="89.5" y="48">PA2</text>
<text x="104" y="44.8">PA0</text>
<text x="104" y="46.4">PA1</text>
<text x="139.6" y="46.4">PB1</text>
<text x="139.6" y="44.8">PB0</text>
<text x="194.6" y="44.8">VDD</text>
<text x="216.7" y="44.8">AVDD</text>
<text x="89.5" y="49.6">PA3</text>
<text x="104" y="51.2">PA4</text>
<text x="104" y="52.8">PA5</text>
<text x="139.6" y="52.8">PB5</text>
<text x="139.6" y="49.6">PB3</text>
<text x="139.6" y="51.2">PB4</text>
<text x="104" y="54.5">PA6</text>
<text x="104" y="56.1">PA7</text>
<text x="104" y="59.3">PA9</text>
<text x="104" y="57.7">PA8</text>
<text x="139.6" y="54.5">PB6</text>
<text x="139.6" y="56.1">PB7</text>
<text x="104" y="62.6">PA11</text>
<text x="104" y="64.2">PA12</text>
<text x="104" y="60.9">PA10</text>
<text x="104" y="65.8">PA13</text>
<text x="139.1" y="65.8">AVDD</text>
<text x="173.8" y="65">VDD</text>
<text x="94.3" y="68.2">SWCLK</text>
<text x="94.3" y="66.6">SWDIO</text>
<text x="94.8" y="69.8">VCP_RX</text>
<text x="104" y="69">PA15</text>
<text x="104" y="67.4">PA14</text>
<text x="139.6" y="70.6">NRST</text>
<text x="68.4" y="73.1">MCO</text>
<text x="149.3" y="75.5">BOOT0</text>
<text x="71.7" y="78.7">PF0 /PC14</text>
<text x="171.9" y="86">NRST</text>
<text x="71.7" y="98.1">PF1 /PC15</text>
<text x="199.7" y="99.8">VIN +5V+3V3</text>
<text x="72" y="107.8">VIN</text>
<text x="107.5" y="107.8">E5V</text>
<text x="162.2" y="104.6">PA9</text>
<text x="162.2" y="106.2">PA10</text>
<text x="162.2" y="107.8">NRST</text>
<text x="191.3" y="107.8">NRST</text>
<text x="162.2" y="111.1">PA12</text>
<text x="162.2" y="112.7">PB0</text>
<text x="191.3" y="111.1">PA2</text>
<text x="191.3" y="112.7">PA7</text>
<text x="162.2" y="117.6">PB1</text>
<text x="162.2" y="115.9">PB6</text>
<text x="162.2" y="114.3">PB7</text>
<text x="162.2" y="119.2">PF0</text>
<text x="191.3" y="119.2">PA3</text>
<text x="191.3" y="117.6">PA4</text>
<text x="191.3" y="115.9">PA5</text>
<text x="191.3" y="114.3">PA6</text>
<text x="208.6" y="119.2">AVDD</text>
<text x="225.2" y="114.3">PB6</text>
<text x="225.2" y="115.9">PB7</text>
<text x="63.9" y="125.6">E5V</text>
<text x="162.2" y="122.4">PA8</text>
<text x="162.2" y="124">PA11</text>
<text x="162.2" y="125.6">PB5</text>
<text x="162.2" y="120.8">PF1</text>
<text x="191.3" y="122.4">PA0</text>
<text x="191.3" y="120.8">PA1</text>
<text x="162.2" y="127.3">PB4</text>
<text x="191.3" y="127.3">PB3</text>
<text x="60.5" y="133.7">U5V_ST_LINK</text>
<text x="81.7" y="133.7">+5V</text>
<text x="120.7" y="133.7">VO</text>
<text x="134.7" y="133.7">+3V3</text>
<text x="154.2" y="137">VDD</text>
</g>
<g font-size="1.5" fill="#0c0087">
<text x="99.2" y="44.8">A0</text>
<text x="99.2" y="46.4">A1</text>
<text x="147.7" y="44.8">D3</text>
<text x="147.7" y="46.4">D6</text>
<text x="99.2" y="51.2">A3</text>
<text x="147.7" y="52.9">D11</text>
<text x="147.7" y="49.6">D13</text>
<text x="147.7" y="51.2">D12</text>
<text x="98.9" y="60.9">D0</text>
<text x="98.9" y="64.2">D2</text>
<text x="99.2" y="62.6">D10</text>
<text x="158.7" y="106.2">D0</text>
<text x="158.7" y="104.6">D1</text>
<text x="158.7" y="111.1">D2</text>
<text x="158.7" y="112.7">D3</text>
<text x="201" y="112.7">A6</text>
<text x="201" y="111.1">A7</text>
<text x="158.7" y="114.3">D4</text>
<text x="158.7" y="115.9">D5</text>
<text x="158.7" y="117.6">D6</text>
<text x="158.7" y="119.2">D7</text>
<text x="201" y="119.2">A2</text>
<text x="201" y="117.6">A3</text>
<text x="201" y="115.9">A4</text>
<text x="201" y="114.3">A5</text>
<text x="157.9" y="125.7">D11</text>
<text x="157.9" y="124">D10</text>
<text x="158.7" y="120.8">D8</text>
<text x="158.7" y="122.4">D9</text>
<text x="201" y="122.4">A0</text>
<text x="201" y="120.8">A1</text>
<text x="201" y="124">AREF</text>
<text x="157.9" y="127.3">D12</text>
<text x="200" y="127.3">D13</text>
</g>
<g font-size="1.5">
<text x="110.1" y="44.8">6</text>
<text x="110.1" y="46.4">7</text>
<text x="110.1" y="48">8</text>
<text x="113.2" y="45.6">PA0</text>
<text x="113.2" y="47.2">PA1</text>
<text x="126.8" y="47.2">PB1/NPOR</text>
<text x="131.1" y="45.6">PB0</text>
<text x="136" y="46.4">15</text>
<text x="136" y="44.8">14</text>
<text x="136" y="48">16</text>
<text x="109.3" y="51.2">10</text>
<text x="109.3" y="52.8">11</text>
<text x="110.1" y="49.6">9</text>
<text x="113.2" y="48.8">PA2</text>
<text x="113.2" y="50.4">PA3</text>
<text x="113.2" y="52">PA4</text>
<text x="113.2" y="53.7">PA5</text>
<text x="127.3" y="48.8">PB2/VSS2</text>
<text x="131.1" y="52">PB4</text>
<text x="131.1" y="53.7">PB5</text>
<text x="131.1" y="50.4">PB3</text>
<text x="136" y="51.2">27</text>
<text x="136" y="52.8">28</text>
<text x="136" y="49.6">26</text>
<text x="109.3" y="54.5">12</text>
<text x="109.3" y="56.1">13</text>
<text x="109.3" y="57.7">18</text>
<text x="109.3" y="59.3">19</text>
<text x="113.2" y="55.3">PA6</text>
<text x="113.2" y="56.9">PA7</text>
<text x="113.2" y="58.5">PA8</text>
<text x="127.3" y="58.5">PB8/VSS3</text>
<text x="131.1" y="55.3">PB6</text>
<text x="131.1" y="56.9">PB7</text>
<text x="136" y="54.5">29</text>
<text x="136" y="56.1">30</text>
<text x="136" y="57.7">32</text>
<text x="109.3" y="60.9">20</text>
<text x="109.3" y="62.6">21</text>
<text x="109.3" y="64.2">22</text>
<text x="109.3" y="65.8">23</text>
<text x="113.2" y="60.1">PA9</text>
<text x="113.2" y="61.7">PA10</text>
<text x="113.2" y="63.4">PA11</text>
<text x="113.2" y="65">PA12</text>
<text x="122.6" y="65">VDD2/VDD_USB</text>
<text x="129.7" y="63.4">VDD3</text>
<text x="136" y="64.2">17</text>
<text x="136" y="62.6">1</text>
<text x="109.3" y="67.4">24</text>
<text x="109.3" y="69">25</text>
<text x="113.2" y="66.6">PA13</text>
<text x="113.2" y="68.2">PA14</text>
<text x="113.2" y="69.8">PA15</text>
<text x="124.4" y="68.2">VDDA/VREF+</text>
<text x="129.9" y="71.5">NRST</text>
<text x="136" y="70.6">4</text>
<text x="136" y="67.4">5</text>
<text x="110.1" y="72.3">2</text>
<text x="110.1" y="73.9">3</text>
<text x="113.2" y="73.1">PF0/PC14</text>
<text x="113.2" y="74.7">PF1/PC15</text>
<text x="123" y="74.7">BOOT0/PB8/PH3</text>
<text x="136" y="73.9">31</text>
<text x="173" y="105.4">1</text>
<text x="173" y="107">2</text>
<text x="186.2" y="105.4">1</text>
<text x="186.2" y="107">2</text>
<text x="81" y="109.5">3</text>
<text x="84.1" y="110.3">Vin</text>
<text x="88.7" y="110.3">Vout</text>
<text x="89.3" y="111.9">Tab</text>
<text x="94" y="111.1">4</text>
<text x="94" y="109.5">2</text>
<text x="173" y="108.7">3</text>
<text x="173" y="110.3">4</text>
<text x="173" y="111.9">5</text>
<text x="173" y="113.5">6</text>
<text x="186.2" y="108.7">3</text>
<text x="186.2" y="110.3">4</text>
<text x="186.2" y="111.9">5</text>
<text x="186.2" y="113.5">6</text>
<text x="87.5" y="115" transform="rotate(-90 87.5 115)">1</text>
<text x="173" y="115.1">7</text>
<text x="173" y="116.7">8</text>
<text x="173" y="118.4">9</text>
<text x="173" y="120">10</text>
<text x="185.5" y="120">10</text>
<text x="186.2" y="115.1">7</text>
<text x="186.2" y="116.7">8</text>
<text x="186.2" y="118.4">9</text>
<text x="173" y="121.6">11</text>
<text x="173" y="123.2">12</text>
<text x="173" y="124.8">13</text>
<text x="185.5" y="121.6">11</text>
<text x="185.5" y="123.2">12</text>
<text x="185.5" y="124.8">13</text>
<text x="173" y="126.4">14</text>
<text x="173" y="128.1">15</text>
<text x="185.5" y="126.4">14</text>
<text x="185.5" y="128.1">15</text>
<text x="92.3" y="135.3">6</text>
<text x="95.4" y="136.2">VI</text>
<text x="105.9" y="136.2">PG</text>
<text x="110.2" y="135.3">3</text>
<text x="220.1" y="134.4" transform="rotate(-90 220.1 134.4)">2</text>
<text x="92.3" y="138.6">1</text>
<text x="95.4" y="139.4">EN</text>
<text x="99.7" y="142.6" transform="rotate(-90 99.7 142.6)">GND</text>
<text x="102.9" y="142.6" transform="rotate(-90 102.9 142.6)">GND</text>
<text x="105.6" y="139.4">VO</text>
<text x="105.7" y="142.6">NC</text>
<text x="110.2" y="138.6">4</text>
<text x="110.2" y="141.8">5</text>
<text x="220.1" y="139.3" transform="rotate(-90 220.1 139.3)">1</text>
<text x="98.9" y="145.8" transform="rotate(-90 98.9 145.8)">2</text>
<text x="102.1" y="145.8" transform="rotate(-90 102.1 145.8)">0</text>
<text x="195" y="151.8">Title: MCU</text>
<text x="195" y="154.3">Project: NUCLEO32</text>
<text x="195" y="156.7">Size: A4</text>
<text x="195" y="159.2">Date: 10/12/2015</text>
<text x="203.4" y="156.7">Reference: MB1180</text>
<text x="220.4" y="159.2">Sheet: 2</text>
<text x="220.4" y="156.7">Revision: C.2</text>
<text x="226.7" y="159.2">of 3</text>
</g>
<g font-size="1.5" fill="#11037f">
<text x="84.6" y="49.6">A2</text>
<text x="84.6" y="48">A7</text>
<text x="99.2" y="52.9">A4</text>
<text x="98.9" y="57.7">D9</text>
<text x="98.9" y="59.3">D1</text>
<text x="99.2" y="54.5">A5</text>
<text x="99.2" y="56.1">A6</text>
<text x="147.7" y="56.1">D4</text>
<text x="147.7" y="54.5">D5</text>
<text x="68.2" y="78.7">D7</text>
<text x="68.2" y="98.1">D8</text>
</g>
<g font-size="1.2" fill="#000080">
<text x="97.6" y="85.3">closed for L021, L031,L433</text>
<text x="97.6" y="86.9">open for F042,F031,F303</text>
</g>
</svg>
